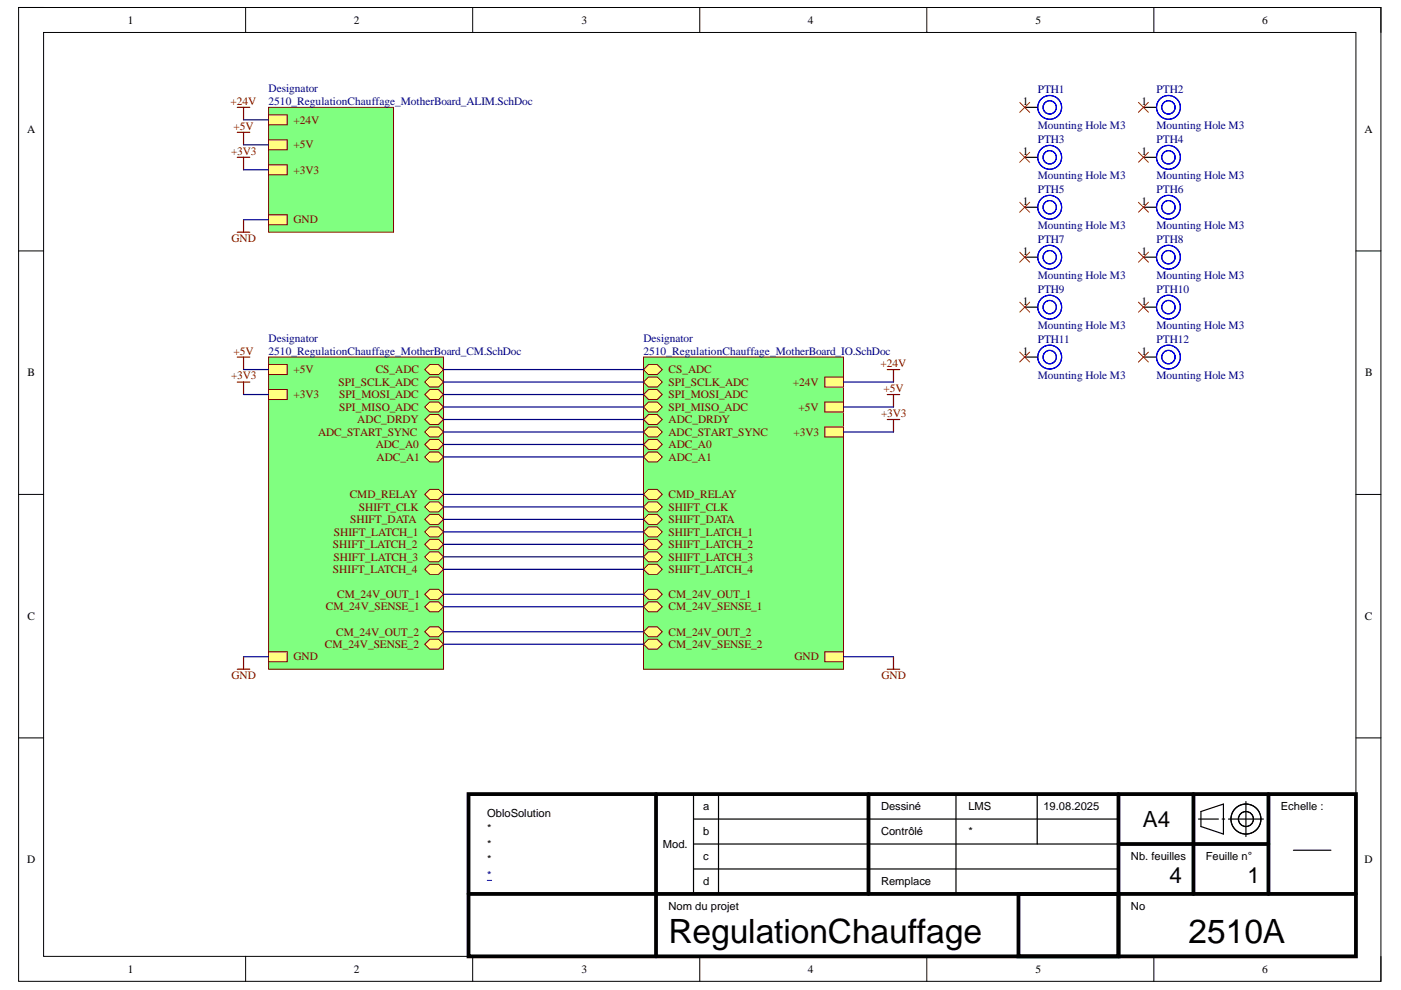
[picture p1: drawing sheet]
<svg xmlns="http://www.w3.org/2000/svg" width="297mm" height="210mm" viewBox="0 0 297 210" stroke-linecap="round" stroke-linejoin="round" font-family="sans-serif">
<path d="M3.9 1.6h288.9v206.5h-288.9z" fill="none" stroke="#000" stroke-width=".21"/>
<path d="M9.2 6.9h278.3v195.9h-278.3z" fill-rule="evenodd" fill="#fff"/>
<g fill="none" stroke="#000" stroke-width=".21">
<path d="M3.9 1.6h5.3M9.2 6.9h278.3v195.9h-278.3zM52.1 1.6v5.3M100.2 1.6v5.3M148.4 1.6v5.3M196.5 1.6v5.3M244.6 1.6v5.3M287.5 1.6h5.3v5.3M3.9 53.2h5.3M287.5 53.2h5.3M3.9 104.8h5.3M287.5 104.8h5.3"/>
<path d="M3.9 156.4h5.3M287.5 156.4h5.3M52.1 202.8v5.3M100.2 202.8v5.3M148.4 202.8v5.3M196.5 202.8v5.3M244.6 202.8v5.3M292.8 202.8v5.3"/>
</g>
<path d="M99.3 168.4h188.2v34.4h-188.2zM139.1 168.4v34.4M184.1 168.4v21.1M237.1 168.4v34.4M237.1 179h31.8M253 168.4v21.1M268.9 168.4v21.1M99.3 189.5h188.2M215.9 189.5h21.2v13.3h-21.2z" fill="none" stroke="#000" stroke-width=".8"/>
<g fill="none" stroke="#000" stroke-width=".25">
<path d="M147 173.7h90.1M147 179h90.1M147 168.4v21.1M152.3 168.4v21.1M202.7 168.4v21.1M219.9 168.4v10.6M254.1 173.7h4.2M254.6 172.1l4.8-1.6v6.3l-4.8-1.6zM259.1 173.7h.6M260.5 173.7h7.4M264.2 170v7.4M147 184.2h90.1"/>
<path d="M274.2 180.3h8"/>
<circle cx="264.2" cy="173.7" r="3.2"/>
<circle cx="264.2" cy="173.7" r="1.59"/>
</g>
<path d="M103.3 186.7h.9" fill="none" stroke="#000080" stroke-width=".21"/>
<path d="M56.9 22.8h26.5v26.4h-26.5z" fill-rule="evenodd" fill="#80ff80"/>
<path d="M56.9 22.8h26.5v26.4h-26.5z" fill="none" stroke="#800000" stroke-width=".21"/>
<path d="M56.9 24.3h4v2.2h-4z" fill-rule="evenodd" fill="#ffff80"/>
<path d="M56.9 24.3h4v2.2h-4z" fill="none" stroke="#800000" stroke-width=".21"/>
<path d="M56.9 29.6h4v2.2h-4z" fill-rule="evenodd" fill="#ffff80"/>
<path d="M56.9 29.6h4v2.2h-4z" fill="none" stroke="#800000" stroke-width=".21"/>
<path d="M56.9 34.9h4v2.2h-4z" fill-rule="evenodd" fill="#ffff80"/>
<path d="M56.9 34.9h4v2.2h-4z" fill="none" stroke="#800000" stroke-width=".21"/>
<path d="M56.9 45.5h4v2.1h-4z" fill-rule="evenodd" fill="#ffff80"/>
<path d="M56.9 45.5h4v2.1h-4z" fill="none" stroke="#800000" stroke-width=".21"/>
<path d="M56.9 75.7h37.1v66.2h-37.1z" fill-rule="evenodd" fill="#80ff80"/>
<path d="M56.9 75.7h37.1v66.2h-37.1z" fill="none" stroke="#800000" stroke-width=".21"/>
<path d="M90.1 78.4l1-1.1h1.9l1 1.1-1 1h-1.9z" fill-rule="evenodd" fill="#ffff80"/>
<path d="M90.1 78.4l1-1.1h1.9l1 1.1-1 1h-1.9z" fill="none" stroke="#800000" stroke-width=".21"/>
<path d="M90.1 81l1-1.1h1.9l1 1.1-1 1.1h-1.9z" fill-rule="evenodd" fill="#ffff80"/>
<path d="M90.1 81l1-1.1h1.9l1 1.1-1 1.1h-1.9z" fill="none" stroke="#800000" stroke-width=".21"/>
<path d="M90.1 83.6l1-1h1.9l1 1-1 1.1h-1.9z" fill-rule="evenodd" fill="#ffff80"/>
<path d="M90.1 83.6l1-1h1.9l1 1-1 1.1h-1.9z" fill="none" stroke="#800000" stroke-width=".21"/>
<path d="M90.1 86.3l1-1.1h1.9l1 1.1-1 1.1h-1.9z" fill-rule="evenodd" fill="#ffff80"/>
<path d="M90.1 86.3l1-1.1h1.9l1 1.1-1 1.1h-1.9z" fill="none" stroke="#800000" stroke-width=".21"/>
<path d="M90.1 88.9l1-1h1.9l1 1-1 1.1h-1.9z" fill-rule="evenodd" fill="#ffff80"/>
<path d="M90.1 88.9l1-1h1.9l1 1-1 1.1h-1.9z" fill="none" stroke="#800000" stroke-width=".21"/>
<path d="M90.1 91.6l1-1.1h1.9l1 1.1-1 1h-1.9z" fill-rule="evenodd" fill="#ffff80"/>
<path d="M90.1 91.6l1-1.1h1.9l1 1.1-1 1h-1.9z" fill="none" stroke="#800000" stroke-width=".21"/>
<path d="M90.1 104.8l1-1h1.9l1 1-1 1.1h-1.9z" fill-rule="evenodd" fill="#ffff80"/>
<path d="M90.1 104.8l1-1h1.9l1 1-1 1.1h-1.9z" fill="none" stroke="#800000" stroke-width=".21"/>
<path d="M90.1 107.5l1-1.1h1.9l1 1.1-1 1h-1.9z" fill-rule="evenodd" fill="#ffff80"/>
<path d="M90.1 107.5l1-1.1h1.9l1 1.1-1 1h-1.9z" fill="none" stroke="#800000" stroke-width=".21"/>
<path d="M90.1 110.1l1-1h1.9l1 1-1 1.1h-1.9z" fill-rule="evenodd" fill="#ffff80"/>
<path d="M90.1 110.1l1-1h1.9l1 1-1 1.1h-1.9z" fill="none" stroke="#800000" stroke-width=".21"/>
<path d="M90.1 112.8l1-1.1h1.9l1 1.1-1 1h-1.9z" fill-rule="evenodd" fill="#ffff80"/>
<path d="M90.1 112.8l1-1.1h1.9l1 1.1-1 1h-1.9z" fill="none" stroke="#800000" stroke-width=".21"/>
<path d="M90.1 115.4l1-1h1.9l1 1-1 1.1h-1.9z" fill-rule="evenodd" fill="#ffff80"/>
<path d="M90.1 115.4l1-1h1.9l1 1-1 1.1h-1.9z" fill="none" stroke="#800000" stroke-width=".21"/>
<path d="M90.1 118.1l1-1.1h1.9l1 1.1-1 1h-1.9z" fill-rule="evenodd" fill="#ffff80"/>
<path d="M90.1 118.1l1-1.1h1.9l1 1.1-1 1h-1.9z" fill="none" stroke="#800000" stroke-width=".21"/>
<path d="M90.1 120.7l1-1.1h1.9l1 1.1-1 1.1h-1.9z" fill-rule="evenodd" fill="#ffff80"/>
<path d="M90.1 120.7l1-1.1h1.9l1 1.1-1 1.1h-1.9z" fill="none" stroke="#800000" stroke-width=".21"/>
<path d="M56.9 138.2h4v2.1h-4z" fill-rule="evenodd" fill="#ffff80"/>
<path d="M56.9 138.2h4v2.1h-4z" fill="none" stroke="#800000" stroke-width=".21"/>
<path d="M56.9 77.3h4v2.1h-4z" fill-rule="evenodd" fill="#ffff80"/>
<path d="M56.9 77.3h4v2.1h-4z" fill="none" stroke="#800000" stroke-width=".21"/>
<path d="M56.9 82.6h4v2.1h-4z" fill-rule="evenodd" fill="#ffff80"/>
<path d="M56.9 82.6h4v2.1h-4z" fill="none" stroke="#800000" stroke-width=".21"/>
<path d="M90.1 94.2l1-1h1.9l1 1-1 1.1h-1.9z" fill-rule="evenodd" fill="#ffff80"/>
<path d="M90.1 94.2l1-1h1.9l1 1-1 1.1h-1.9z" fill="none" stroke="#800000" stroke-width=".21"/>
<path d="M90.1 96.9l1-1.1h1.9l1 1.1-1 1h-1.9z" fill-rule="evenodd" fill="#ffff80"/>
<path d="M90.1 96.9l1-1.1h1.9l1 1.1-1 1h-1.9z" fill="none" stroke="#800000" stroke-width=".21"/>
<path d="M90.1 133.9l1-1h1.9l1 1-1 1.1h-1.9z" fill-rule="evenodd" fill="#ffff80"/>
<path d="M90.1 133.9l1-1h1.9l1 1-1 1.1h-1.9z" fill="none" stroke="#800000" stroke-width=".21"/>
<path d="M90.1 136.6l1-1.1h1.9l1 1.1-1 1.1h-1.9z" fill-rule="evenodd" fill="#ffff80"/>
<path d="M90.1 136.6l1-1.1h1.9l1 1.1-1 1.1h-1.9z" fill="none" stroke="#800000" stroke-width=".21"/>
<path d="M90.1 126l1-1.1h1.9l1 1.1-1 1.1h-1.9z" fill-rule="evenodd" fill="#ffff80"/>
<path d="M90.1 126l1-1.1h1.9l1 1.1-1 1.1h-1.9z" fill="none" stroke="#800000" stroke-width=".21"/>
<path d="M90.1 128.7l1-1.1h1.9l1 1.1-1 1h-1.9z" fill-rule="evenodd" fill="#ffff80"/>
<path d="M90.1 128.7l1-1.1h1.9l1 1.1-1 1h-1.9z" fill="none" stroke="#800000" stroke-width=".21"/>
<path d="M136.4 75.7h42.4v66.2h-42.4z" fill-rule="evenodd" fill="#80ff80"/>
<path d="M136.4 75.7h42.4v66.2h-42.4z" fill="none" stroke="#800000" stroke-width=".21"/>
<path d="M137.5 77.3h1.8l1.1 1.1-1.1 1h-1.8l-1.1-1z" fill-rule="evenodd" fill="#ffff80"/>
<path d="M137.5 77.3h1.8l1.1 1.1-1.1 1h-1.8l-1.1-1z" fill="none" stroke="#800000" stroke-width=".21"/>
<path d="M136.4 81l1.1-1.1h1.8l1.1 1.1-1.1 1.1h-1.8z" fill-rule="evenodd" fill="#ffff80"/>
<path d="M136.4 81l1.1-1.1h1.8l1.1 1.1-1.1 1.1h-1.8z" fill="none" stroke="#800000" stroke-width=".21"/>
<path d="M136.4 83.6l1.1-1h1.8l1.1 1-1.1 1.1h-1.8z" fill-rule="evenodd" fill="#ffff80"/>
<path d="M136.4 83.6l1.1-1h1.8l1.1 1-1.1 1.1h-1.8z" fill="none" stroke="#800000" stroke-width=".21"/>
<path d="M136.4 86.3l1.1-1.1h1.8l1.1 1.1-1.1 1.1h-1.8z" fill-rule="evenodd" fill="#ffff80"/>
<path d="M136.4 86.3l1.1-1.1h1.8l1.1 1.1-1.1 1.1h-1.8z" fill="none" stroke="#800000" stroke-width=".21"/>
<path d="M137.5 87.9h1.8l1.1 1-1.1 1.1h-1.8l-1.1-1.1z" fill-rule="evenodd" fill="#ffff80"/>
<path d="M137.5 87.9h1.8l1.1 1-1.1 1.1h-1.8l-1.1-1.1z" fill="none" stroke="#800000" stroke-width=".21"/>
<path d="M137.5 90.5h1.8l1.1 1.1-1.1 1h-1.8l-1.1-1z" fill-rule="evenodd" fill="#ffff80"/>
<path d="M137.5 90.5h1.8l1.1 1.1-1.1 1h-1.8l-1.1-1z" fill="none" stroke="#800000" stroke-width=".21"/>
<path d="M137.5 103.8h1.8l1.1 1-1.1 1.1h-1.8l-1.1-1.1z" fill-rule="evenodd" fill="#ffff80"/>
<path d="M137.5 103.8h1.8l1.1 1-1.1 1.1h-1.8l-1.1-1.1z" fill="none" stroke="#800000" stroke-width=".21"/>
<path d="M137.5 106.4h1.8l1.1 1.1-1.1 1h-1.8l-1.1-1z" fill-rule="evenodd" fill="#ffff80"/>
<path d="M137.5 106.4h1.8l1.1 1.1-1.1 1h-1.8l-1.1-1z" fill="none" stroke="#800000" stroke-width=".21"/>
<path d="M136.4 110.1l1.1-1h1.8l1.1 1-1.1 1.1h-1.8z" fill-rule="evenodd" fill="#ffff80"/>
<path d="M136.4 110.1l1.1-1h1.8l1.1 1-1.1 1.1h-1.8z" fill="none" stroke="#800000" stroke-width=".21"/>
<path d="M136.4 112.8l1.1-1.1h1.8l1.1 1.1-1.1 1h-1.8z" fill-rule="evenodd" fill="#ffff80"/>
<path d="M136.4 112.8l1.1-1.1h1.8l1.1 1.1-1.1 1h-1.8z" fill="none" stroke="#800000" stroke-width=".21"/>
<path d="M136.4 115.4l1.1-1h1.8l1.1 1-1.1 1.1h-1.8z" fill-rule="evenodd" fill="#ffff80"/>
<path d="M136.4 115.4l1.1-1h1.8l1.1 1-1.1 1.1h-1.8z" fill="none" stroke="#800000" stroke-width=".21"/>
<path d="M137.5 117h1.8l1.1 1.1-1.1 1h-1.8l-1.1-1z" fill-rule="evenodd" fill="#ffff80"/>
<path d="M137.5 117h1.8l1.1 1.1-1.1 1h-1.8l-1.1-1z" fill="none" stroke="#800000" stroke-width=".21"/>
<path d="M137.5 119.6h1.8l1.1 1.1-1.1 1.1h-1.8l-1.1-1.1z" fill-rule="evenodd" fill="#ffff80"/>
<path d="M137.5 119.6h1.8l1.1 1.1-1.1 1.1h-1.8l-1.1-1.1z" fill="none" stroke="#800000" stroke-width=".21"/>
<path d="M174.9 79.9h3.9v2.2h-3.9z" fill-rule="evenodd" fill="#ffff80"/>
<path d="M174.9 79.9h3.9v2.2h-3.9z" fill="none" stroke="#800000" stroke-width=".21"/>
<path d="M174.9 85.2h3.9v2.2h-3.9z" fill-rule="evenodd" fill="#ffff80"/>
<path d="M174.9 85.2h3.9v2.2h-3.9z" fill="none" stroke="#800000" stroke-width=".21"/>
<path d="M174.9 90.5h3.9v2.2h-3.9z" fill-rule="evenodd" fill="#ffff80"/>
<path d="M174.9 90.5h3.9v2.2h-3.9z" fill="none" stroke="#800000" stroke-width=".21"/>
<path d="M174.9 138.2h3.9v2.1h-3.9z" fill-rule="evenodd" fill="#ffff80"/>
<path d="M174.9 138.2h3.9v2.1h-3.9z" fill="none" stroke="#800000" stroke-width=".21"/>
<path d="M136.4 126l1.1-1.1h1.8l1.1 1.1-1.1 1.1h-1.8z" fill-rule="evenodd" fill="#ffff80"/>
<path d="M136.4 126l1.1-1.1h1.8l1.1 1.1-1.1 1.1h-1.8z" fill="none" stroke="#800000" stroke-width=".21"/>
<path d="M136.4 128.7l1.1-1.1h1.8l1.1 1.1-1.1 1h-1.8z" fill-rule="evenodd" fill="#ffff80"/>
<path d="M136.4 128.7l1.1-1.1h1.8l1.1 1.1-1.1 1h-1.8z" fill="none" stroke="#800000" stroke-width=".21"/>
<path d="M137.5 132.9h1.8l1.1 1-1.1 1.1h-1.8l-1.1-1.1z" fill-rule="evenodd" fill="#ffff80"/>
<path d="M137.5 132.9h1.8l1.1 1-1.1 1.1h-1.8l-1.1-1.1z" fill="none" stroke="#800000" stroke-width=".21"/>
<path d="M137.5 135.5h1.8l1.1 1.1-1.1 1.1h-1.8l-1.1-1.1z" fill-rule="evenodd" fill="#ffff80"/>
<path d="M137.5 135.5h1.8l1.1 1.1-1.1 1.1h-1.8l-1.1-1.1z" fill="none" stroke="#800000" stroke-width=".21"/>
<path d="M137.5 93.2h1.8l1.1 1-1.1 1.1h-1.8l-1.1-1.1z" fill-rule="evenodd" fill="#ffff80"/>
<path d="M137.5 93.2h1.8l1.1 1-1.1 1.1h-1.8l-1.1-1.1z" fill="none" stroke="#800000" stroke-width=".21"/>
<path d="M136.4 96.9l1.1-1.1h1.8l1.1 1.1-1.1 1h-1.8z" fill-rule="evenodd" fill="#ffff80"/>
<path d="M136.4 96.9l1.1-1.1h1.8l1.1 1.1-1.1 1h-1.8z" fill="none" stroke="#800000" stroke-width=".21"/>
<g fill="none" stroke="#800000" stroke-width=".25">
<path d="M50.3 22.8h2.7M50.3 28.1h2.7M50.3 33.3h2.7M51.6 22.8v2.6M51.6 28.1v2.6M51.6 33.3v2.7M50.3 49.2h2.7M51.6 46.6v2.6M50.3 75.7h2.7M51.6 75.7v2.7M188.1 78.4h2.7M189.4 78.4v2.6"/>
<path d="M50.3 81h2.7M51.6 81v2.6M188.1 83.7h2.7M188.1 88.9h2.7M189.4 83.7v2.6M189.4 88.9v2.7M51.6 139.2v2.7M189.4 139.2v2.7M50.3 141.9h2.7M188.1 141.9h2.7"/>
</g>
<g fill="none" stroke="#00f" stroke-width=".25">
<circle cx="222.6" cy="22.8" r="2.52"/>
<circle cx="222.6" cy="33.4" r="2.53"/>
<circle cx="222.6" cy="22.8" r="1.41"/>
<circle cx="222.6" cy="33.4" r="1.41"/>
<circle cx="247.7" cy="22.8" r="1.41"/>
<circle cx="247.7" cy="22.8" r="2.52"/>
<circle cx="247.7" cy="33.4" r="1.41"/>
<circle cx="247.7" cy="33.4" r="2.53"/>
<circle cx="222.6" cy="54.5" r="2.52"/>
<circle cx="222.6" cy="43.9" r="2.53"/>
<circle cx="222.6" cy="43.9" r="1.42"/>
<circle cx="222.6" cy="54.5" r="1.41"/>
<circle cx="222.6" cy="43.9" r="1.41"/>
<circle cx="247.7" cy="54.5" r="1.41"/>
<circle cx="247.7" cy="54.5" r="2.52"/>
<circle cx="247.7" cy="43.9" r="2.53"/>
<circle cx="247.7" cy="43.9" r="1.42"/>
<circle cx="222.6" cy="65.1" r="2.53"/>
<circle cx="222.6" cy="75.7" r="2.53"/>
<circle cx="222.6" cy="75.7" r="1.42"/>
<circle cx="222.6" cy="65.1" r="1.41"/>
<circle cx="222.6" cy="75.7" r="1.41"/>
<circle cx="247.7" cy="65.1" r="1.41"/>
<circle cx="247.7" cy="65.1" r="2.53"/>
<circle cx="247.7" cy="75.7" r="2.53"/>
<circle cx="247.7" cy="75.7" r="1.42"/>
</g>
<path d="M217.3 22.8h2.6M217.3 33.4h2.6M242.4 22.8h2.7M242.4 33.4h2.7M217.3 43.9h2.6M217.3 54.5h2.6M242.4 43.9h2.7M242.4 54.5h2.7M217.3 65.1h2.6M217.3 75.7h2.6M242.4 65.1h2.7M242.4 75.7h2.7" fill="none" stroke="#000" stroke-width=".25"/>
<g fill="none" stroke="#000080" stroke-width=".25">
<path d="M51.6 36h5.3M51.6 30.7h5.3M51.6 25.4h5.3M51.6 46.6h5.3M51.6 78.4h5.3M94 78.4h42.4M51.6 83.6h5.3M94 81h42.4M94 83.6h42.4M94 86.3h42.4M94 88.9h42.4M94 91.6h42.4"/>
<path d="M94 94.2h42.4M94 96.9h42.4M178.8 81h10.6M178.8 86.3h10.6M178.8 91.6h10.6M94 104.8h42.4M94 107.5h42.4M94 110.1h42.4M94 112.8h42.4M94 115.4h42.4M94 118.1h42.4M51.6 139.2h5.3"/>
<path d="M94 120.7h42.4M94 126h42.4M94 128.7h42.4M94 133.9h42.4M94 136.6h42.4M178.8 139.2h10.6"/>
</g>
<g fill="none" stroke="#f00" stroke-width=".21">
<path d="M216.2 21.7l2.1 2.1M216.2 32.3l2.1 2.1M218.3 21.7l-2.1 2.1M218.3 32.3l-2.1 2.1M241.4 21.7l2.1 2.1M241.4 32.3l2.1 2.1M243.5 21.7l-2.1 2.1M243.5 32.3l-2.1 2.1M216.2 42.9l2.1 2.1M216.2 53.5l2.1 2.1M218.3 42.9l-2.1 2.1M218.3 53.5l-2.1 2.1"/>
<path d="M241.4 42.9l2.1 2.1M241.4 53.5l2.1 2.1M243.5 42.9l-2.1 2.1M243.5 53.5l-2.1 2.1M216.2 64.1l2.1 2.1M216.2 74.7l2.1 2.1M218.3 64.1l-2.1 2.1M218.3 74.7l-2.1 2.1M241.4 64.1l2.1 2.1M241.4 74.7l2.1 2.1M243.5 64.1l-2.1 2.1M243.5 74.7l-2.1 2.1"/>
</g>
<g font-size="7.1">
<text x="141.7" y="199.9">RegulationChauffage</text>
<text x="252" y="199.9">2510A</text>
</g>
<g font-size="4.7">
<text x="242.3" y="175.3">A4</text>
<text x="248" y="187.2">4</text>
<text x="264.5" y="187.2">1</text>
</g>
<g font-size="2.4">
<text x="27.1" y="5">1</text>
<text x="75" y="5">2</text>
<text x="123.3" y="5">3</text>
<text x="171.3" y="5">4</text>
<text x="219.5" y="5">5</text>
<text x="267.6" y="5">6</text>
<text x="216.9" y="22.2">1</text>
<text x="242" y="22.2">1</text>
<text x="5.8" y="28.2">A</text>
<text x="289.3" y="28.2">A</text>
<text x="216.9" y="32.8">1</text>
<text x="242" y="32.8">1</text>
<text x="216.9" y="43.4">1</text>
<text x="242" y="43.4">1</text>
<text x="216.9" y="54">1</text>
<text x="242" y="54">1</text>
<text x="216.9" y="64.6">1</text>
<text x="242" y="64.6">1</text>
<text x="216.9" y="75.2">1</text>
<text x="242" y="75.2">1</text>
<text x="5.8" y="79.8">B</text>
<text x="289.4" y="79.8">B</text>
<text x="5.8" y="131.4">C</text>
<text x="289.4" y="131.4">C</text>
<text x="103.3" y="173.1">ObloSolution</text>
<text x="149.1" y="171.8">a</text>
<text x="186.8" y="171.8">Dessiné</text>
<text x="205.3" y="171.8">LMS</text>
<text x="221.2" y="171.8">19.08.2025</text>
<text x="271.6" y="171.8">Echelle :</text>
<text x="103.3" y="176.5">*</text>
<text x="103.3" y="179.8">*</text>
<text x="140.5" y="179.8">Mod.</text>
<text x="149.1" y="177.1">b</text>
<text x="186.8" y="177.1">Contrôlé</text>
<text x="205.3" y="177.1">*</text>
<text x="5.8" y="183">D</text>
<text x="103.3" y="183">*</text>
<text x="149.1" y="182.4">c</text>
<text x="239.8" y="182.4">Nb. feuilles</text>
<text x="255.7" y="182.4">Feuille n°</text>
<text x="289.3" y="183">D</text>
<text x="149.1" y="187.7">d</text>
<text x="186.8" y="187.7">Remplace</text>
<text x="141.7" y="193">Nom du projet</text>
<text x="239.8" y="193">No</text>
<text x="27.1" y="206.2">1</text>
<text x="75" y="206.2">2</text>
<text x="123.3" y="206.2">3</text>
<text x="171.3" y="206.2">4</text>
<text x="219.5" y="206.2">5</text>
<text x="267.6" y="206.2">6</text>
</g>
<g font-size="2.4" fill="#800000">
<text x="48.9" y="22.2">+24V</text>
<text x="49.5" y="27.5">+5V</text>
<text x="62.2" y="26.2">+24V</text>
<text x="49" y="32.8">+3V3</text>
<text x="62.2" y="31.5">+5V</text>
<text x="62.2" y="36.8">+3V3</text>
<text x="62.2" y="47.4">GND</text>
<text x="49.1" y="51.3">GND</text>
<text x="49.5" y="75.2">+5V</text>
<text x="186.7" y="77.8">+24V</text>
<text x="49" y="80.5">+3V3</text>
<text x="62.2" y="79.1">+5V</text>
<text x="71.8" y="81.8">SPI_SCLK_ADC</text>
<text x="79.6" y="79.1">CS_ADC</text>
<text x="141.7" y="79.1">CS_ADC</text>
<text x="141.7" y="81.8">SPI_SCLK_ADC</text>
<text x="168.1" y="81.8">+24V</text>
<text x="187.3" y="83.1">+5V</text>
<text x="62.2" y="84.4">+3V3</text>
<text x="71.9" y="84.4">SPI_MOSI_ADC</text>
<text x="71.9" y="87.1">SPI_MISO_ADC</text>
<text x="75.8" y="89.7">ADC_DRDY</text>
<text x="141.7" y="84.4">SPI_MOSI_ADC</text>
<text x="141.7" y="87.1">SPI_MISO_ADC</text>
<text x="141.7" y="89.7">ADC_DRDY</text>
<text x="169.3" y="87.1">+5V</text>
<text x="186.8" y="88.4">+3V3</text>
<text x="67.4" y="92.4">ADC_START_SYNC</text>
<text x="79.6" y="95">ADC_A0</text>
<text x="141.7" y="92.4">ADC_START_SYNC</text>
<text x="141.7" y="95">ADC_A0</text>
<text x="168.3" y="92.4">+3V3</text>
<text x="79.9" y="97.7">ADC_A1</text>
<text x="141.7" y="97.7">ADC_A1</text>
<text x="74.1" y="105.6">CMD_RELAY</text>
<text x="141.7" y="105.6">CMD_RELAY</text>
<text x="70.8" y="113.5">SHIFT_LATCH_1</text>
<text x="74.3" y="110.9">SHIFT_DATA</text>
<text x="76.1" y="108.3">SHIFT_CLK</text>
<text x="141.7" y="108.3">SHIFT_CLK</text>
<text x="141.7" y="110.9">SHIFT_DATA</text>
<text x="141.7" y="113.5">SHIFT_LATCH_1</text>
<text x="70.6" y="116.2">SHIFT_LATCH_2</text>
<text x="70.7" y="118.9">SHIFT_LATCH_3</text>
<text x="141.7" y="116.2">SHIFT_LATCH_2</text>
<text x="141.7" y="118.9">SHIFT_LATCH_3</text>
<text x="70.6" y="121.5">SHIFT_LATCH_4</text>
<text x="141.7" y="121.5">SHIFT_LATCH_4</text>
<text x="69.1" y="129.4">CM_24V_SENSE_1</text>
<text x="71.5" y="126.8">CM_24V_OUT_1</text>
<text x="141.7" y="126.8">CM_24V_OUT_1</text>
<text x="141.7" y="129.4">CM_24V_SENSE_1</text>
<text x="68.9" y="137.4">CM_24V_SENSE_2</text>
<text x="71.3" y="134.8">CM_24V_OUT_2</text>
<text x="141.7" y="134.8">CM_24V_OUT_2</text>
<text x="141.7" y="137.4">CM_24V_SENSE_2</text>
<text x="62.2" y="140">GND</text>
<text x="168.4" y="140">GND</text>
<text x="49.1" y="144">GND</text>
<text x="186.9" y="144">GND</text>
</g>
<g font-size="2.4" fill="#000080">
<text x="56.9" y="19.6">Designator</text>
<text x="56.9" y="22.2">2510_RegulationChauffage_MotherBoard_ALIM.SchDoc</text>
<text x="220" y="19.7">PTH1</text>
<text x="245.2" y="19.7">PTH2</text>
<text x="220" y="27.4">Mounting Hole M3</text>
<text x="245.2" y="27.4">Mounting Hole M3</text>
<text x="220" y="30.3">PTH3</text>
<text x="245.2" y="30.3">PTH4</text>
<text x="220" y="38">Mounting Hole M3</text>
<text x="220" y="40.9">PTH5</text>
<text x="245.2" y="38">Mounting Hole M3</text>
<text x="245.2" y="40.9">PTH6</text>
<text x="220" y="48.6">Mounting Hole M3</text>
<text x="220" y="51.5">PTH7</text>
<text x="245.2" y="48.6">Mounting Hole M3</text>
<text x="245.2" y="51.5">PTH8</text>
<text x="220" y="59.2">Mounting Hole M3</text>
<text x="245.2" y="59.2">Mounting Hole M3</text>
<text x="220" y="62.1">PTH9</text>
<text x="245.2" y="62.1">PTH10</text>
<text x="220" y="69.8">Mounting Hole M3</text>
<text x="245.2" y="69.8">Mounting Hole M3</text>
<text x="56.9" y="72.5">Designator</text>
<text x="56.9" y="75.2">2510_RegulationChauffage_MotherBoard_CM.SchDoc</text>
<text x="136.4" y="72.5">Designator</text>
<text x="136.4" y="75.2">2510_RegulationChauffage_MotherBoard_IO.SchDoc</text>
<text x="220" y="72.6">PTH11</text>
<text x="245.2" y="72.6">PTH12</text>
<text x="220" y="80.3">Mounting Hole M3</text>
<text x="245.2" y="80.3">Mounting Hole M3</text>
<text x="103.3" y="186.4">*</text>
</g>
</svg>
